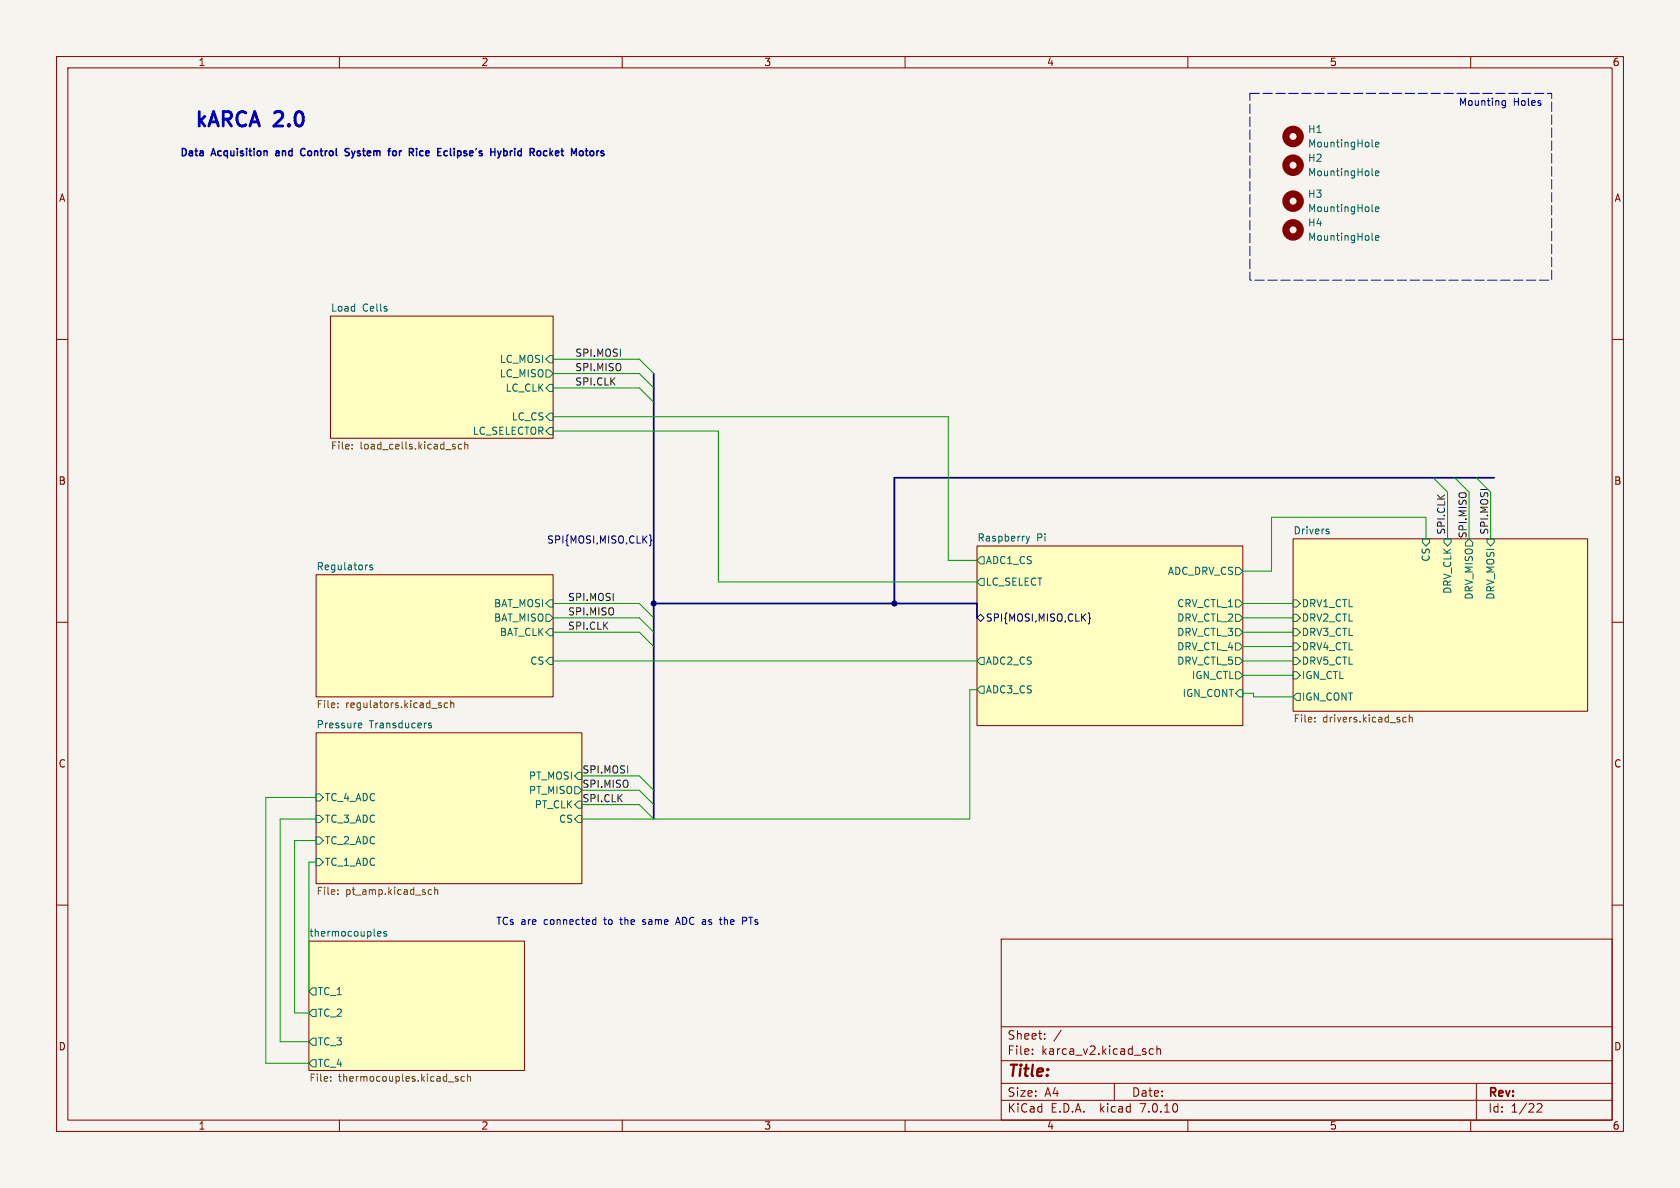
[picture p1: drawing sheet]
<svg xmlns="http://www.w3.org/2000/svg" width="297mm" height="210mm" viewBox="0 0 297 210" stroke-linecap="round" stroke-linejoin="round" font-family="sans-serif">
<path d="M0 0h297v210h-297z" fill="#f5f4ef" stroke="#f5f4ef" stroke-width=".18"/>
<g fill="none" stroke="#840000" stroke-width=".18">
<path d="M10 10h277v190h-277zM12 12h273v186h-273zM60 10v2M110 10v2M160 10v2M210 10v2M260 10v2M10 60h2M58.4 55.9h39.4v21.6h-39.4zM285 60h2M172.7 96.5h47v31.8h-47zM228.6 95.3h52.1v30.4h-52.1z"/>
<path d="M10 110h2M55.9 101.6h41.9v21.6h-41.9zM285 110h2M55.9 129.5h47v26.7h-47zM10 160h2M285 160h2M54.6 166.4h38.1v22.8h-38.1zM177 166h108v32h-108zM60 198v2M110 198v2M160 198v2M177 194.5h108"/>
<path d="M177 191.5h108M177 187.5h108M177 181.5h108M182.5 186.3v.1M182.5 185.5v.1M184.7 183.6v.1M184.7 182.8v.1M187.6 182.1l-1.3 2M197 191.5v3M203.9 185.5l-.4-.1-.3 .3v.4l.1 .2h.6M204.5 185.5l.2-.1 .4 .1 .1 .9M204.5 184.9v1.5"/>
<path d="M210 198v2M260 198v2M261 191.5v6.5M271.7 195.2l.6-.1 .2 .1 .1 .3-.9 1.1h.9"/>
</g>
<g fill="#ffffc2" stroke="#ffffc2" stroke-width=".18">
<path d="M58.4 55.9h39.4v21.6h-39.4z"/>
<path d="M55.9 129.5h47v26.7h-47z"/>
<path d="M54.6 166.4h38.1v22.8h-38.1z"/>
<path d="M228.6 95.3h52.1v30.4h-52.1z"/>
<path d="M55.9 101.6h41.9v21.6h-41.9z"/>
<path d="M172.7 96.5h47v31.8h-47z"/>
</g>
<g fill="none" stroke="#006464" stroke-width=".18">
<path d="M242.6 25.8l.1 .2M242.6 30.9l.1 .2M242.6 37.2l.1 .2M243.2 25.6l.6-.2-.1-.2-.4-.1-.1 .2v.6h.5M243.2 30.6l.6-.1-.1-.2-.4-.1-.1 .2v.6h.5M243.2 37l.6-.1-.1-.3h-.4l-.1 .1v.6h.5M242.6 42.3l.1 .2M243.2 42.1l.6-.2-.1-.2-.4-.1-.1 .2v.6h.5M96.5 65.4h.7l.6 .6-.6 .7h-.7zM97.2 75.6h.6v1.2h-.6l-.7-.6zM97.2 67.9h.6v1.3h-.6l-.7-.6zM97.2 62.9h.6v1.2h-.6l-.7-.6z"/>
<path d="M97.2 73h.6v1.3h-.6l-.7-.6zM64.9 99.9h.1M65.8 99.9h-.3l-.1 .2v.1l.4 .2v.3h-.4M173.4 98.4h.6v1.3h-.6l-.7-.6zM181.4 94.8l.3 .8M181.7 95.6l-.3 .5M182 94.8l-.3 .8M234.6 94h.3l.1 .2-.2 .2h-.2M234.6 93.5l.3 .1M251.5 95.3h1.2v.6l-.6 .6-.6-.6zM255.3 95.3h1.2v.6l-.6 .6-.6-.6zM259.7 95.3l.6 .6v.6h-1.2v-.6z"/>
<path d="M262.9 95.3h1.3v.6l-.7 .6-.6-.6zM96.5 108.6h.7l.6 .6-.6 .7h-.7zM97.2 116.2h.6v1.3h-.6l-.7-.7zM97.2 111.1h.6v1.3h-.6l-.7-.6zM97.2 106h.6v1.3h-.6l-.7-.6zM173.4 116.2h.6v1.3h-.6l-.7-.7zM173.4 102.2h.6v1.3h-.6l-.7-.6zM218.4 113.7h.7l.6 .6-.6 .6h-.7zM218.4 116.2h.7l.6 .6-.6 .7h-.7zM218.4 108.6h.7l.6 .6-.6 .7h-.7zM218.4 106h.7l.6 .7-.6 .6h-.7zM218.4 111.1h.7l.6 .7-.6 .6h-.7z"/>
<path d="M218.4 118.7h.7l.6 .7-.6 .6h-.7zM218.4 100.3h.7l.6 .7-.6 .6h-.7zM228.6 108.6h.6l.7 .6-.7 .7h-.6zM228.6 106h.6l.7 .7-.7 .6h-.6zM228.6 111.1h.6l.7 .7-.7 .6h-.6zM228.6 116.2h.6l.7 .6-.7 .7h-.6zM228.6 113.7h.6l.7 .6-.7 .6h-.6zM228.6 118.7h.6l.7 .7-.7 .6h-.6zM63.4 128.6h.5M63.4 127.9l.4-.1 .2 .3-.6 .1M76.2 127.9l-.3-.1-.1 .2v.2l.4 .1v.3h-.4M101.6 139.1h.6l.7 .6-.7 .6h-.6z"/>
<path d="M102.2 136.5h.7v1.3h-.7l-.6-.6zM173.4 121.3h.6v1.3h-.6l-.7-.7zM218.4 122.6l.7-.7h.6v1.3h-.6zM229.2 122.6h.7v1.2h-.7l-.6-.6zM55.9 144.1h.6l.6 .7-.6 .6h-.6zM55.9 151.8h.6l.6 .6-.6 .6h-.6zM55.9 148h.6l.6 .6-.6 .6h-.6zM55.9 140.3h.6l.6 .7-.6 .6h-.6zM101.6 144.8l.6-.7h.7v1.3h-.7zM102.2 141.6h.7v1.3h-.7l-.6-.7zM55.2 178.4h.7v1.3h-.7l-.6-.6zM55.2 174.6h.7v1.3h-.7l-.6-.6z"/>
<path d="M66.7 165.3l.2 .2 .4-.1M66.7 164.8l.2-.2h.3l.1 .2v.2l-.6 .1M68.3 164.7l-.3-.1-.2 .2 .1 .2 .4 .1v.3h-.5M55.2 187.3h.7v1.3h-.7l-.6-.6zM55.2 183.5h.7v1.3h-.7l-.6-.6z"/>
</g>
<g fill="none" stroke="#725600" stroke-width=".18">
<path d="M62.3 79.3v.1M62.3 78.6v.1M80.4 79l.1 .1-.1 .3M80.4 78.5l.1 .1M81.6 78.6l-.3-.1-.3 .3 .1 .5h.5M82.2 78.7l.1-.2 .4 .1v.8M82.2 78.1v1.3M59.7 124.3v.1M59.7 125v.1M77.7 124.7h.3l.1 .2-.2 .2h-.3M77.7 124.3h.3M79.1 124.3h-.3l-.3 .2 .2 .5h.4"/>
<path d="M79.7 124.4l.2-.1h.3v.8M79.7 123.8v1.3M232.4 127.5v.1M232.4 126.9v.1M248.6 126.9l-.4-.1-.2 .2 .1 .6h.5M249.1 126.9l.2-.1 .3 .1 .1 .7M249.1 126.4v1.2M59.7 158v.1M59.7 157.3v.2M75.8 158.1h.5M75.8 157.3h.5M76.8 157.4l.2-.1h.3l.1 .8"/>
<path d="M76.8 156.8v1.3M58.5 191v.1M58.5 190.4v.1M81 190.4l-.3-.1-.2 .2v.2l.5 .1v.3h-.5M82.1 190.4l-.4-.1-.2 .2 .1 .6h.5M82.7 190.4l.1-.1 .3 .1 .1 .7M82.7 189.9v1.2"/>
</g>
<path d="M114.8 94.6l.2 .1v.6l.2 .2-.2 .2v.6l-.2 .2M172.7 109.2l.7-.6 .6 .6-.6 .7zM192.4 108.3l.2 .2v.6l.2 .2-.2 .2v.6l-.2 .2" fill="none" stroke="#000084" stroke-width=".18"/>
<g fill="none" stroke="#840000" stroke-width="1.3">
<circle cx="228.6" cy="29.2" r="1.27"/>
<circle cx="228.6" cy="24.1" r="1.27"/>
<circle cx="228.6" cy="35.6" r="1.27"/>
<circle cx="228.6" cy="40.6" r="1.27"/>
</g>
<g fill="none" stroke="#0000c2" stroke-width=".18">
<path d="M265.6 18.5l.2 .1h.3M266.1 17.8v1l-.2 .3-.3-.1M266.1 17.9l-.3-.1-.2 .1M104.8 163.4h.5M104.8 162.6h.5M105.3 162.1v1.3M113.6 163.4h.1M113.8 162.6l-.2 .2 .2 .2M119.5 163.1h.6M119.8 162.1l-.4 1.3M127.2 162.6h.4M127.5 163.4h.1"/>
<path d="M131.3 162.1h.5l.2 .3-.1 .4h-.6"/>
</g>
<g fill="none" stroke="#0000c2" stroke-width=".25">
<path d="M48.8 27.1v.4M53.9 26.3a.59 .59 0 0 0-.8 .6 .59 .59 0 0 0 .8 .6M61 26.6l.7 .6-.2 .3h-.5M61.7 26.3h-.5l-.2 .2M69.4 26.9l.3-.2h.3l.1 .2-.1 .6h-.3l-.3-.2M74.7 26.7h-.3l-.2 .2v.5l.5 .1M79.6 26.3v1l.2 .2M89.1 26.7h.3l.3 .2-.1 .6h-.5M89.1 26.3v1.2M96.3 26.7h.4M96.7 27.5h-.4M97.2 26.3v1.2"/>
<path d="M97.7 26.7l-.5 .5M104.4 26.8l.1-.1 .4 .1 .1 .5-.1 .2h-.4l-.1-.1z"/>
</g>
<path d="M221 16.5h53.3v33h-53.3v-33" fill="none" stroke="#0000c2" stroke-width=".18" stroke-dasharray="1.7 .6"/>
<path d="M115.6 66v78.8M264.2 84.5h-106.1v22.2M115.6 106.7h57.1v2.5" fill="none" stroke="#000084" stroke-width=".3"/>
<g fill="none" stroke="#009600" stroke-width=".18">
<path d="M97.8 73.7h69.8v25.4h5.1M97.8 76.2h29.2v26.7h45.7M97.8 63.5h15.2l2.6 2.5M97.8 68.6h15.2l2.6 2.5M97.8 66h15.2l2.6 2.6M252.1 95.3v-3.9h-27.3v9.6h-5.1M253.4 84.5l2.5 2.5v8.3M257.2 84.5l2.5 2.5v8.3M261 84.5l2.5 2.5v8.3M97.8 106.7h15.2l2.6 2.5M97.8 109.2h15.2l2.6 2.6M97.8 116.8h74.9"/>
<path d="M97.8 111.8h15.2l2.6 2.5M219.7 106.7h8.9M219.7 109.2h8.9M219.7 119.4h8.9M219.7 114.3h8.9M219.7 116.8h8.9M219.7 111.8h8.9M102.9 139.7h10.1l2.6 2.5M102.9 137.2h10.1l2.6 2.5M172.7 121.9h-1.3v22.9h-68.5M219.7 122.6h1.9v.6h7M55.9 144.8h-6.4v39.4h5.1"/>
<path d="M55.9 148.6h-3.8v30.5h2.5M55.9 152.4h-1.3v22.9M55.9 141h-8.9v47h7.6M102.9 142.2h10.1l2.6 2.6"/>
</g>
<g fill="#000084" stroke="#000084" stroke-width=".18">
<circle cx="158.1" cy="106.7" r=".46"/>
<circle cx="115.6" cy="106.7" r=".46"/>
</g>
<text font-size="3.5" fill="#0000c2" x="34.3" y="22.6">kARCA 2.0</text>
<text font-size="2.8" fill="#840000" x="178" y="190.9">Title:</text>
<g font-size="2.1" fill="#840000">
<text x="178" y="184">Sheet:</text>
<text x="178" y="186.7">File:</text>
<text x="184.1" y="186.7">karca_v2.kicad_sch</text>
<text x="178" y="196.9">KiCad</text>
<text x="178" y="194.1">Size:</text>
<text x="184.7" y="194.1">A4</text>
<text x="185.7" y="196.9">E.D.A.</text>
<text x="194.6" y="196.9">kicad</text>
<text x="200" y="194.1">Date:</text>
<text x="201.8" y="196.9">7.0.10</text>
<text x="263" y="194.3">Rev:</text>
<text x="263" y="196.9">Id:</text>
<text x="267.1" y="196.9">1/22</text>
</g>
<g font-size="1.8" fill="#840000">
<text x="35" y="11.9">1</text>
<text x="85" y="11.9">2</text>
<text x="135" y="11.9">3</text>
<text x="185" y="11.9">4</text>
<text x="235" y="11.9">5</text>
<text x="285" y="11.9">6</text>
<text x="10.3" y="35.9">A</text>
<text x="285.3" y="35.9">A</text>
<text x="10.3" y="85.9">B</text>
<text x="285.3" y="85.9">B</text>
<text x="10.3" y="135.9">C</text>
<text x="285.3" y="135.9">C</text>
<text x="10.3" y="185.9">D</text>
<text x="285.3" y="185.9">D</text>
<text x="35" y="199.9">1</text>
<text x="85" y="199.9">2</text>
<text x="135" y="199.9">3</text>
<text x="185" y="199.9">4</text>
<text x="235" y="199.9">5</text>
<text x="285" y="199.9">6</text>
</g>
<g font-size="1.8" fill="#006464">
<text x="231.1" y="23.7">H1</text>
<text x="231.1" y="26.3">MountingHole</text>
<text x="231.1" y="28.8">H2</text>
<text x="231.1" y="31.3">MountingHole</text>
<text x="231.1" y="35.2">H3</text>
<text x="231.1" y="40.2">H4</text>
<text x="231.1" y="37.7">MountingHole</text>
<text x="231.1" y="42.8">MountingHole</text>
<text x="58.4" y="55.2">Load</text>
<text x="64.1" y="55.2">Cells</text>
<text x="88.3" y="64.4">LC_MOSI</text>
<text x="88.3" y="66.9">LC_MISO</text>
<text x="89.3" y="69.4">LC_CLK</text>
<text x="83.5" y="77.1">LC_SELECTOR</text>
<text x="90.4" y="74.5">LC_CS</text>
<text x="172.7" y="95.8">Raspberry</text>
<text x="183.3" y="95.8">Pi</text>
<text x="228.6" y="94.5">Drivers</text>
<text x="55.9" y="100.9">Regulators</text>
<text x="174.2" y="99.9">ADC1_CS</text>
<text x="206.4" y="101.8">ADC_DRV_CS</text>
<text x="253" y="99.4" transform="rotate(-90 253 99.4)">CS</text>
<text x="87.2" y="107.5">BAT_MOSI</text>
<text x="174.2" y="103.7">LC_SELECT</text>
<text x="208" y="107.5">CRV_CTL_1</text>
<text x="230.1" y="107.5">DRV1_CTL</text>
<text x="256.8" y="105.1" transform="rotate(-90 256.8 105.1)">DRV_CLK</text>
<text x="260.6" y="106.1" transform="rotate(-90 260.6 106.1)">DRV_MISO</text>
<text x="264.4" y="106.1" transform="rotate(-90 264.4 106.1)">DRV_MOSI</text>
<text x="87.2" y="110.1">BAT_MISO</text>
<text x="88.3" y="112.6">BAT_CLK</text>
<text x="208" y="110.1">DRV_CTL_2</text>
<text x="208" y="112.6">DRV_CTL_3</text>
<text x="230.1" y="110.1">DRV2_CTL</text>
<text x="230.1" y="112.6">DRV3_CTL</text>
<text x="93.6" y="117.7">CS</text>
<text x="174.2" y="117.7">ADC2_CS</text>
<text x="208" y="115.2">DRV_CTL_4</text>
<text x="208" y="117.7">DRV_CTL_5</text>
<text x="230.1" y="117.7">DRV5_CTL</text>
<text x="230.1" y="115.2">DRV4_CTL</text>
<text x="174.2" y="122.8">ADC3_CS</text>
<text x="209" y="123.4">IGN_CONT</text>
<text x="210.6" y="120.2">IGN_CTL</text>
<text x="230.1" y="120.2">IGN_CTL</text>
<text x="230.1" y="124.1">IGN_CONT</text>
<text x="55.9" y="128.8">Pressure</text>
<text x="65.3" y="128.8">Transducers</text>
<text x="57.3" y="141.8">TC_4_ADC</text>
<text x="93.4" y="138">PT_MOSI</text>
<text x="93.4" y="140.6">PT_MISO</text>
<text x="94.4" y="143.1">PT_CLK</text>
<text x="57.3" y="145.6">TC_3_ADC</text>
<text x="57.3" y="149.5">TC_2_ADC</text>
<text x="98.7" y="145.6">CS</text>
<text x="57.3" y="153.3">TC_1_ADC</text>
<text x="54.6" y="165.7">thermocouples</text>
<text x="56.1" y="179.9">TC_2</text>
<text x="56.1" y="176.1">TC_1</text>
<text x="56.1" y="185">TC_3</text>
<text x="56.1" y="188.8">TC_4</text>
</g>
<g font-size="1.8" fill="#0000c2">
<text x="257.8" y="18.8">Mounting</text>
<text x="267.5" y="18.8">Holes</text>
<text x="31.7" y="27.7">Data</text>
<text x="37.5" y="27.7">Acquisition</text>
<text x="49.3" y="27.7">and</text>
<text x="54.3" y="27.7">Control</text>
<text x="62.6" y="27.7">System</text>
<text x="70.8" y="27.7">for</text>
<text x="75" y="27.7">Rice</text>
<text x="80.5" y="27.7">Eclipse's</text>
<text x="90.4" y="27.7">Hybrid</text>
<text x="97.8" y="27.7">Rocket</text>
<text x="105.7" y="27.7">Motors</text>
<text x="87.6" y="163.6">TCs are</text>
<text x="96.3" y="163.6">connected</text>
<text x="107.1" y="163.6">to</text>
<text x="110.2" y="163.6">the</text>
<text x="114.3" y="163.6">same</text>
<text x="120.4" y="163.6">ADC as</text>
<text x="128.6" y="163.6">the</text>
<text x="132.7" y="163.6">PTs</text>
</g>
<g font-size="1.8" fill="#0f0f0f">
<text x="101.6" y="65.7">SPI.MISO</text>
<text x="101.6" y="63.2">SPI.MOSI</text>
<text x="101.6" y="68.2">SPI.CLK</text>
<text x="255.6" y="94.6" transform="rotate(-90 255.6 94.6)">SPI.CLK</text>
<text x="259.4" y="95.3" transform="rotate(-90 259.4 95.3)">SPI.MISO</text>
<text x="263.2" y="94.6" transform="rotate(-90 263.2 94.6)">SPI.MOSI</text>
<text x="100.3" y="106.3">SPI.MOSI</text>
<text x="100.3" y="111.4">SPI.CLK</text>
<text x="100.3" y="108.9">SPI.MISO</text>
<text x="102.9" y="136.8">SPI.MOSI</text>
<text x="102.9" y="139.4">SPI.MISO</text>
<text x="102.9" y="141.9">SPI.CLK</text>
</g>
<g font-size="1.8" fill="#725600">
<text x="58.4" y="79.8">File:</text>
<text x="63.6" y="79.8">load_cells.kicad_sch</text>
<text x="55.9" y="125.5">File:</text>
<text x="61.1" y="125.5">regulators.kicad_sch</text>
<text x="228.6" y="128">File:</text>
<text x="233.8" y="128">drivers.kicad_sch</text>
<text x="55.9" y="158.5">File:</text>
<text x="61.1" y="158.5">pt_amp.kicad_sch</text>
<text x="54.6" y="191.5">File:</text>
<text x="59.8" y="191.5">thermocouples.kicad_sch</text>
</g>
<g font-size="1.8" fill="#000084">
<text x="96.6" y="96.2">SPI{MOSI,MISO,CLK}</text>
<text x="174.2" y="110.1">SPI{MOSI,MISO,CLK}</text>
</g>
</svg>
